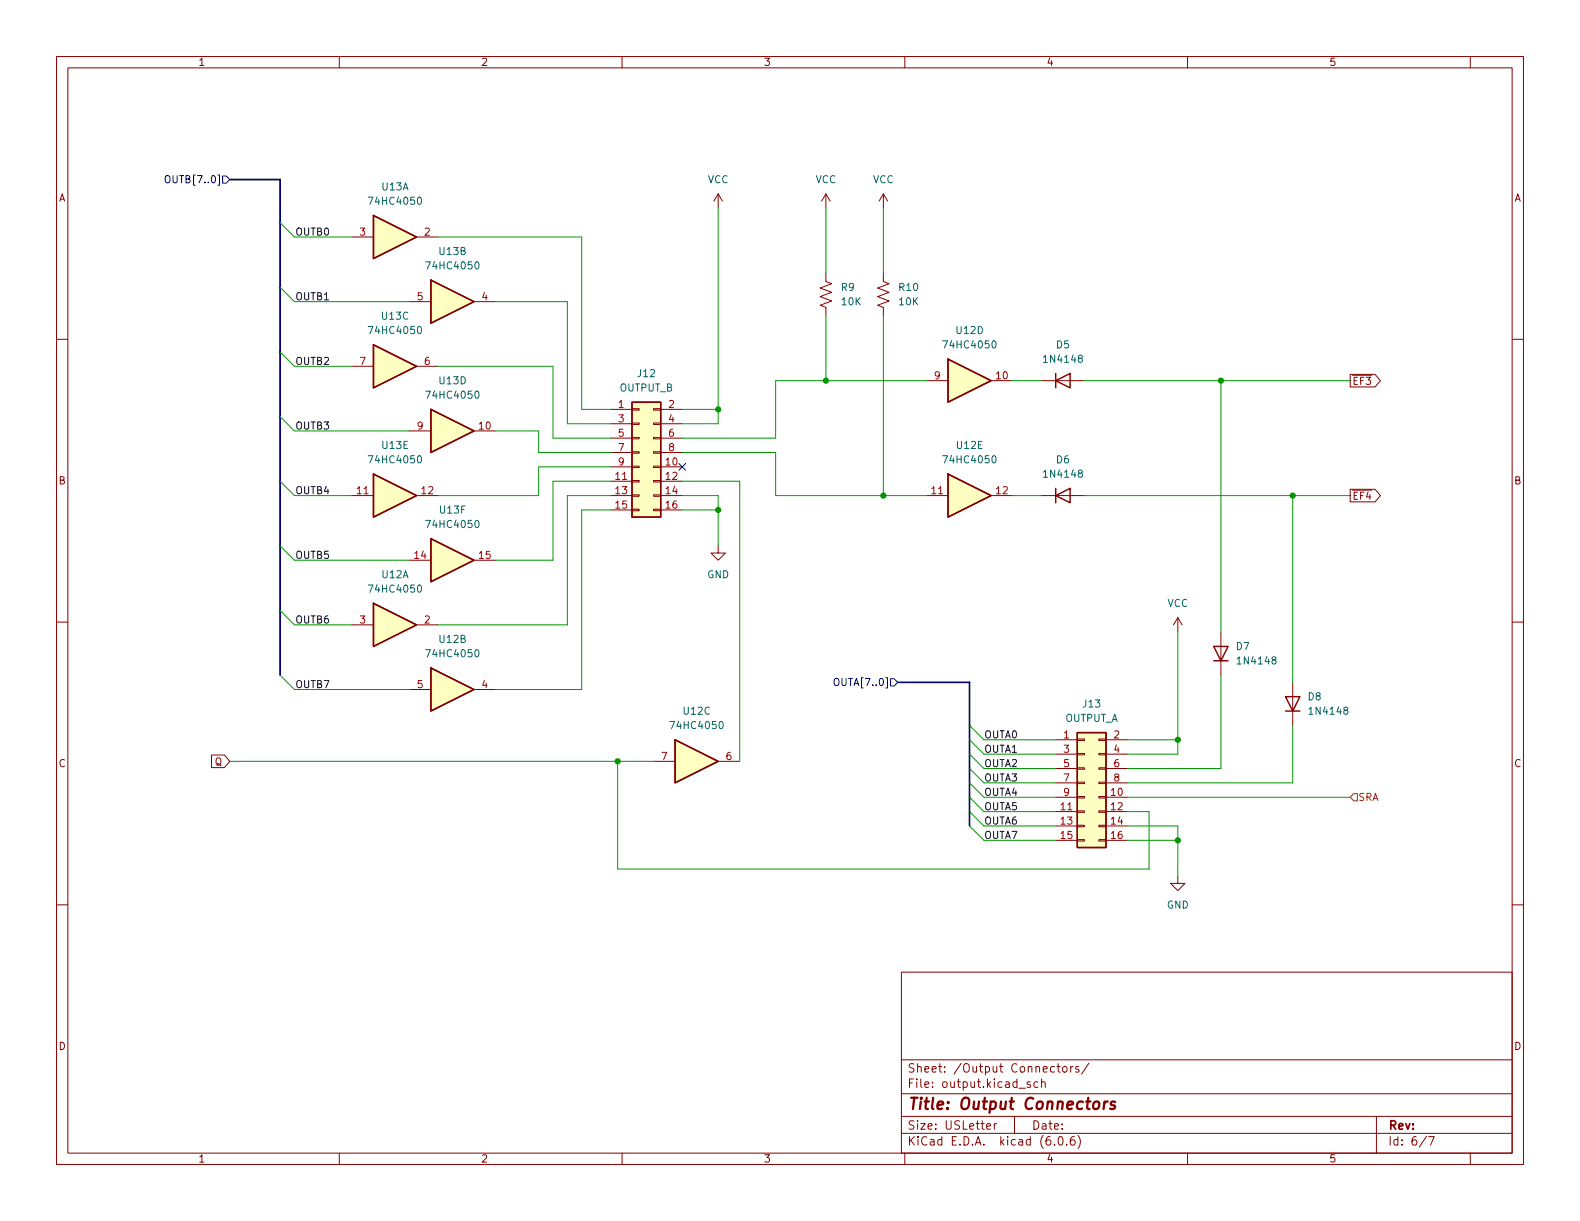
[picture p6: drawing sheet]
<svg xmlns="http://www.w3.org/2000/svg" width="279mm" height="216mm" viewBox="0 0 279 216" stroke-linecap="round" stroke-linejoin="round" font-family="sans-serif">
<g fill="none" stroke="#840000" stroke-width=".18">
<path d="M10 10h259.4v195.9h-259.4zM12 12h255.4v191.9h-255.4zM60 10v2M110 10v2M160 10v2M210 10v2M260 10v2M127 34.3l-.8 1.3M127 34.3v2.5M127 34.3l.8 1.3M146 34.3v2.5M146 34.3l-.7 1.3"/>
<path d="M146 34.3l.8 1.3M156.2 34.3l-.8 1.3M156.2 34.3v2.5M156.2 34.3l.8 1.3M10 60h2M62.2 41.9h3.8M72.4 53.3h3.8M73.7 41.9h3.8M83.8 53.3h3.8M146 48.3v1.5l1.1 .4-2.1 .7 2.1 .8-2.1 .8 2.1 .7-2.1 .8 1 .4v1.5M156.2 48.3v1.5l1 .4-2 .7 2 .8-2 .8 2 .7-2 .8 1 .4v1.5M267.4 60h2"/>
<path d="M62.2 64.8h3.8M72.4 76.2h3.8M73.7 64.8h3.8M83.8 76.2h3.8M107.9 72.4h3.9M107.9 74.9h3.9M107.9 77.5h3.9M111.8 79.9h1.2v.2h-1.2zM111.8 77.3h1.2v.3h-1.2zM111.8 74.8h1.2v.3h-1.2zM111.8 72.3h1.2v.2h-1.2zM115.6 79.9h1.2v.2h-1.2z"/>
<path d="M115.6 77.3h1.2v.3h-1.2zM115.6 74.8h1.2v.3h-1.2zM115.6 72.3h1.2v.2h-1.2zM116.8 72.4h3.8M116.8 74.9h3.8M116.8 77.5h3.8M163.8 67.3h3.8M175.3 67.3h3.8M184.1 67.3h7.7M238.8 66.2h4.4l.9 1.1-.9 1.1h-4.4zM62.2 87.6h3.8M72.4 99.1h3.8"/>
<path d="M73.7 87.6h3.8M83.8 99.1h3.8M107.9 82.6h3.9M107.9 85.1h3.9M107.9 87.6h3.9M107.9 90.2h3.9M107.9 80h3.9M111.8 90h1.2v.3h-1.2zM111.8 87.5h1.2v.3h-1.2zM111.8 85h1.2v.2h-1.2zM111.8 82.4h1.2v.3h-1.2zM115.6 90h1.2v.3h-1.2z"/>
<path d="M115.6 87.5h1.2v.3h-1.2zM115.6 85h1.2v.2h-1.2zM115.6 82.4h1.2v.3h-1.2zM116.8 82.6h3.8M116.8 85.1h3.8M116.8 87.6h3.8M116.8 90.2h3.8M116.8 80h3.8M127 96.5v1.3h1.3l-1.3 1.3-1.3-1.3h1.3M163.8 87.6h3.8M175.3 87.6h3.8M184.1 87.6h7.7"/>
<path d="M238.8 86.5h4.4l.9 1.1-.9 1.1h-4.4zM10 110h2M62.2 110.5h3.8M73.7 110.5h3.8M208.3 109.2l-.8 1.3M208.3 109.2v2.6M208.3 109.2l.7 1.3M215.9 111.8v7.6M267.4 110h2M37.4 133.5h2.3l.9 1.1-.9 1.1h-2.3zM72.4 121.9h3.8M83.8 121.9h3.8"/>
<path d="M115.6 134.6h3.8M127 134.6h3.8M186.7 130.8h3.8M186.7 133.4h3.8M186.7 135.9h3.8M186.7 138.4h3.8M190.5 138.3h1.3v.3h-1.3zM190.5 135.8h1.3v.2h-1.3zM190.5 133.2h1.3v.3h-1.3zM190.5 130.7h1.3v.2h-1.3zM194.3 138.3h1.3v.3h-1.3zM194.3 135.8h1.3v.2h-1.3z"/>
<path d="M194.3 133.2h1.3v.3h-1.3zM194.3 130.7h1.3v.2h-1.3zM195.6 130.8h3.8M195.6 133.4h3.8M195.6 135.9h3.8M195.6 138.4h3.8M228.6 120.7v7.6M10 160h2M186.7 141h3.8M186.7 143.5h3.8M186.7 146.1h3.8M186.7 148.6h3.8"/>
<path d="M190.5 148.5h1.3v.2h-1.3zM190.5 145.9h1.3v.3h-1.3zM190.5 143.4h1.3v.2h-1.3zM190.5 140.8h1.3v.3h-1.3zM194.3 148.5h1.3v.2h-1.3zM194.3 145.9h1.3v.3h-1.3zM194.3 143.4h1.3v.2h-1.3zM194.3 140.8h1.3v.3h-1.3zM195.6 141h3.8M195.6 143.5h3.8M195.6 146.1h3.8M195.6 148.6h3.8"/>
<path d="M208.3 154.9v1.3h1.2l-1.2 1.3-1.3-1.3h1.3M267.4 160h2M159.4 171.9h108v32h-108zM159.4 197.4h108M159.4 193.4h108M159.4 187.4h108M174.5 199.2l.7-.2-.1-.3h-.4l-.2 .2v.7h.6M175.8 198.7v1M176.3 198.7h-.3l-.2 .3M179.4 197.4v3M180.2 192.4h1.1M182.2 191.4l-.4-.1-.2 .2 .1 .2 .5 .2v.3h-.6"/>
<path d="M183.5 191.4l-.4-.1-.3 .3v.4l.2 .2h.5M184.2 191.4l.2-.1 .4 .1v.9M184.2 190.8v1.5M186.9 188.6h.6M187.1 188.1v1.3l.4 .2M188 188.7l.2-.1 .4 .1 .1 .6-.2 .2-.3 .1-.2-.2zM189.3 188.6v1M189.8 188.6l-.3 .1-.2 .2M190.8 188.7l-.4-.1-.2 .2 .1 .2 .5 .1v.4h-.6M192.5 188l-1.2 1.9M243.4 197.4v6.5M60 203.9v2"/>
<path d="M110 203.9v2M159.4 200.4h108M160 203.9v2M186.5 202.3v.2M187.3 201h.2a.81 .81 0 0 1 .6 .6 .81 .81 0 0 1-.3 .8l-.2 .1a.81 .81 0 0 1-.6-.6 .81 .81 0 0 1 .3-.9zM188.6 202.3v.2M190 201a.59 .59 0 0 0-.7 .6v.6l.1 .2 .4 .1 .2-.2 .1-.5-.1-.2-.5-.1-.2 .3M190.6 200.8a1.72 1.72 0 0 1 0 2.2M210 203.9v2M252.3 200.9l-1.3 1.9M252.6 201h1l-.6 1.5M260 203.9v2"/>
</g>
<path d="M193.5 195a.52 .52 0 0 1 .5-.2 .52 .52 0 0 1 .4 .4l-.1 .5a.55 .55 0 0 1-.5 .4 .55 .55 0 0 1-.5-.4zM195.3 194.8l-.2 1.3M195.9 194.8l-.4 .1-.2 .3M197.2 194.9a.49 .49 0 0 0-.8 .3l.1 .1 .6 .2 .1 .2-.1 .3-.2 .1-.6-.1" fill="none" stroke="#840000" stroke-width=".4"/>
<g fill="#ffffc2" stroke="#ffffc2" stroke-width=".18">
<path d="M76.2 118.1l7.6 3.8-7.6 3.8z"/>
<path d="M76.2 95.3l7.6 3.8-7.6 3.8z"/>
<path d="M66 106.7l7.7 3.8-7.7 3.8z"/>
<path d="M167.6 63.5l7.7 3.8-7.7 3.8z"/>
<path d="M76.2 49.5l7.6 3.8-7.6 3.9z"/>
<path d="M66 61l7.7 3.8-7.7 3.8z"/>
<path d="M111.8 71.1h5v20.3h-5z"/>
<path d="M119.4 130.8l7.6 3.8-7.6 3.8z"/>
<path d="M190.5 129.5h5.1v20.4h-5.1z"/>
<path d="M167.6 83.8l7.7 3.8-7.7 3.8z"/>
<path d="M66 38.1l7.7 3.8-7.7 3.8z"/>
<path d="M76.2 72.4l7.6 3.8-7.6 3.8z"/>
<path d="M66 83.8l7.7 3.8-7.7 3.8z"/>
</g>
<g fill="none" stroke="#840000" stroke-width=".25">
<path d="M66 38.1l7.7 3.8-7.7 3.8zM76.2 49.5l7.6 3.8-7.6 3.9zM66 61l7.7 3.8-7.7 3.8zM76.2 72.4l7.6 3.8-7.6 3.8zM111.8 71.1h5v20.3h-5zM167.6 63.5l7.7 3.8-7.7 3.8zM186.7 67.3l2.5-1.3v2.6zM186.7 66v2.6M66 83.8l7.7 3.8-7.7 3.8zM76.2 95.3l7.6 3.8-7.6 3.8zM167.6 83.8l7.7 3.8-7.7 3.8zM186.7 87.6l2.5-1.2v2.5z"/>
<path d="M186.7 86.4v2.5M66 106.7l7.7 3.8-7.7 3.8zM76.2 118.1l7.6 3.8-7.6 3.8zM214.6 114.3h2.6l-1.3 2.5zM214.6 116.8h2.6M119.4 130.8l7.6 3.8-7.6 3.8zM190.5 129.5h5.1v20.4h-5.1zM227.3 123.2h2.6l-1.3 2.5zM227.3 125.7h2.6"/>
</g>
<path d="M29.4 31.1h.1a.43 .43 0 0 1 .6 .4v.4a.42 .42 0 0 1-.5 .4 .42 .42 0 0 1-.4-.4v-.4zM39.4 31.1h.6l.6 .7-.6 .6h-.6zM120 81.9l1.3 1.3M121.3 81.9l-1.3 1.3M147.6 120.1l.2-.1a.43 .43 0 0 1 .6 .4v.4a.42 .42 0 0 1-.5 .4 .42 .42 0 0 1-.4-.4zM157.5 120h.6l.6 .7-.6 .6h-.6z" fill="none" stroke="#000084" stroke-width=".18"/>
<path d="M239.4 140.3h.6v1.3h-.6l-.6-.6z" fill="none" stroke="#725600" stroke-width=".18"/>
<path d="M40.6 31.8h8.9v87.6M158.7 120.7h12.7v25.4" fill="none" stroke="#000084" stroke-width=".3"/>
<g fill="none" stroke="#009600" stroke-width=".18">
<path d="M49.5 39.4l2.6 2.5h10.1M127 36.8v38.1h-6.4M146 36.8v11.5M156.2 36.8v11.5M49.5 50.8l2.6 2.5h20.3M77.5 41.9h25.4v30.5h5M87.6 53.3h12.7v21.6h7.6M146 55.9v11.4M156.2 55.9v31.7M49.5 73.7l2.6 2.5h20.3M49.5 62.2l2.6 2.6h10.1M77.5 64.8h20.3v12.7h10.1"/>
<path d="M87.6 76.2h7.6v3.8h12.7M120.6 72.4h6.4M163.8 67.3h-26.6v10.2h-16.6M179.1 67.3h5M191.8 67.3h47M215.9 67.3v44.5M49.5 85.1l2.6 2.5h10.1M49.5 96.5l2.6 2.6h20.3M107.9 82.6h-12.7v5h-17.7M107.9 87.6h-7.6v22.9h-22.8M107.9 90.2h-5v31.7h-15.3M107.9 85.1h-10.1v14h-10.2"/>
<path d="M120.6 80h16.6v7.6h26.6M120.6 87.6h6.4v8.9M120.6 90.2h6.4M120.6 85.1h10.2v49.5M179.1 87.6h5M191.8 87.6h47M228.6 87.6v33.1M49.5 108l2.6 2.5h10.1M49.5 119.4l2.6 2.5h20.3M208.3 111.8v21.6h-8.9M215.9 119.4v16.5h-16.5M40.6 134.6h75"/>
<path d="M109.2 134.6v19.1h94v-10.2h-3.8M171.4 133.4l2.6 2.5h12.7M171.4 138.4l2.6 2.6h12.7M171.4 135.9l2.6 2.5h12.7M171.4 130.8l2.6 2.6h12.7M171.4 128.3l2.6 2.5h12.7M199.4 130.8h8.9M228.6 128.3v10.1h-29.2M171.4 143.5l2.6 2.6h12.7M171.4 141l2.6 2.5h12.7M171.4 146.1l2.6 2.5h12.7M199.4 146.1h8.9v8.8"/>
<path d="M199.4 148.6h8.9M199.4 141h39.4"/>
</g>
<g fill="#009600" stroke="#009600" stroke-width=".18">
<circle cx="146" cy="67.3" r=".46"/>
<circle cx="109.2" cy="134.6" r=".46"/>
<circle cx="127" cy="72.4" r=".46"/>
<circle cx="156.2" cy="87.6" r=".46"/>
<circle cx="127" cy="90.2" r=".46"/>
<circle cx="208.3" cy="130.8" r=".46"/>
<circle cx="215.9" cy="67.3" r=".46"/>
<circle cx="208.3" cy="148.6" r=".46"/>
<circle cx="228.6" cy="87.6" r=".46"/>
</g>
<text font-size="2.8" fill="#840000" x="160.4" y="196.2">Title: Output Connectors</text>
<g font-size="2.1" fill="#840000">
<text x="160.4" y="189.7">Sheet: /Output Connectors/</text>
<text x="160.4" y="192.4">File: output.kicad_sch</text>
<text x="160.4" y="202.5">KiCad E.D.A. kicad (6.0.6)</text>
<text x="160.4" y="199.7">Size: USLetter</text>
<text x="182.4" y="199.7">Date:</text>
<text x="245.4" y="199.7">Rev:</text>
<text x="245.4" y="202.5">Id: 6/7</text>
</g>
<g font-size="1.8" fill="#840000">
<text x="35" y="11.6">1</text>
<text x="85" y="11.6">2</text>
<text x="135" y="11.6">3</text>
<text x="185" y="11.6">4</text>
<text x="235" y="11.6">5</text>
<text x="10.3" y="35.6">A</text>
<text x="267.7" y="35.6">A</text>
<text x="239.1" y="68">~{EF3}</text>
<text x="10.3" y="85.7">B</text>
<text x="239.1" y="88.4">~{EF4}</text>
<text x="267.7" y="85.7">B</text>
<text x="10.3" y="135.6">C</text>
<text x="38" y="135.3">Q</text>
<text x="267.7" y="135.6">C</text>
<text x="10.3" y="185.7">D</text>
<text x="267.7" y="185.7">D</text>
<text x="35" y="205.6">1</text>
<text x="85" y="205.6">2</text>
<text x="135" y="205.6">3</text>
<text x="185" y="205.6">4</text>
<text x="235" y="205.6">5</text>
</g>
<g font-size="1.8" fill="#000084">
<text x="30.1" y="32.4">OUTB[7..0]</text>
<text x="148.2" y="121.3">OUTA[7..0]</text>
</g>
<g font-size="1.8" fill="#006464">
<text x="67.6" y="33.7">U13A</text>
<text x="125.1" y="32.4">VCC</text>
<text x="144.2" y="32.4">VCC</text>
<text x="154.3" y="32.4">VCC</text>
<text x="65.6" y="36.2">74HC4050</text>
<text x="75.8" y="47.6">74HC4050</text>
<text x="77.7" y="45.1">U13B</text>
<text x="148.8" y="51.4">R9</text>
<text x="148.9" y="54">10K</text>
<text x="159.1" y="51.4">R10</text>
<text x="159.1" y="54">10K</text>
<text x="65.6" y="59.1">74HC4050</text>
<text x="67.6" y="56.5">U13C</text>
<text x="169.2" y="59.1">U12D</text>
<text x="167.2" y="61.6">74HC4050</text>
<text x="184.9" y="64.1">1N4148</text>
<text x="186.8" y="61.6">D5</text>
<text x="75.8" y="70.5">74HC4050</text>
<text x="77.7" y="67.9">U13D</text>
<text x="109.5" y="69.2">OUTPUT_B</text>
<text x="112.8" y="66.7">J12</text>
<text x="65.6" y="81.9">74HC4050</text>
<text x="67.6" y="79.4">U13E</text>
<text x="167.2" y="81.9">74HC4050</text>
<text x="169.2" y="79.4">U12E</text>
<text x="186.8" y="81.9">D6</text>
<text x="184.9" y="84.5">1N4148</text>
<text x="75.8" y="93.3">74HC4050</text>
<text x="77.8" y="90.8">U13F</text>
<text x="65.6" y="104.8">74HC4050</text>
<text x="67.6" y="102.2">U12A</text>
<text x="125" y="102.2">GND</text>
<text x="206.4" y="107.3">VCC</text>
<text x="77.7" y="113.7">U12B</text>
<text x="75.8" y="116.2">74HC4050</text>
<text x="218.6" y="114.9">D7</text>
<text x="219.1" y="117.5">1N4148</text>
<text x="191.6" y="125.1">J13</text>
<text x="231.3" y="123.8">D8</text>
<text x="119" y="128.9">74HC4050</text>
<text x="120.9" y="126.4">U12C</text>
<text x="188.3" y="127.6">OUTPUT_A</text>
<text x="231.8" y="126.4">1N4148</text>
<text x="206.3" y="160.7">GND</text>
</g>
<g font-size="1.8" fill="#0f0f0f">
<text x="52.4" y="41.6">OUTB0</text>
<text x="52.4" y="53.1">OUTB1</text>
<text x="52.4" y="64.5">OUTB2</text>
<text x="52.4" y="75.9">OUTB3</text>
<text x="52.4" y="87.4">OUTB4</text>
<text x="52.4" y="98.8">OUTB5</text>
<text x="52.4" y="110.2">OUTB6</text>
<text x="52.4" y="121.7">OUTB7</text>
<text x="174" y="130.5">OUTA0</text>
<text x="174" y="133.1">OUTA1</text>
<text x="174" y="135.6">OUTA2</text>
<text x="174" y="140.7">OUTA4</text>
<text x="174" y="143.2">OUTA5</text>
<text x="174" y="138.2">OUTA3</text>
<text x="174" y="145.8">OUTA6</text>
<text x="174" y="148.3">OUTA7</text>
</g>
<g font-size="1.8" fill="#a90000">
<text x="63.6" y="41.7">3</text>
<text x="75.1" y="41.7">2</text>
<text x="73.8" y="53.1">5</text>
<text x="85.2" y="53.1">4</text>
<text x="63.6" y="64.5">7</text>
<text x="75.1" y="64.5">6</text>
<text x="165.2" y="67.1">9</text>
<text x="176.2" y="67.1">10</text>
<text x="73.8" y="75.9">9</text>
<text x="84.7" y="75.9">10</text>
<text x="109.4" y="72.1">1</text>
<text x="109.4" y="74.7">3</text>
<text x="109.4" y="77.2">5</text>
<text x="118.3" y="72.1">2</text>
<text x="118.3" y="74.7">4</text>
<text x="118.3" y="77.2">6</text>
<text x="109.4" y="79.8">7</text>
<text x="109.4" y="82.3">9</text>
<text x="117.8" y="82.3">10</text>
<text x="118.3" y="79.8">8</text>
<text x="63.2" y="87.4">11</text>
<text x="74.6" y="87.4">12</text>
<text x="108.9" y="84.8">11</text>
<text x="108.9" y="87.4">13</text>
<text x="108.9" y="89.9">15</text>
<text x="117.8" y="84.8">12</text>
<text x="117.8" y="87.4">14</text>
<text x="117.8" y="89.9">16</text>
<text x="164.8" y="87.4">11</text>
<text x="176.2" y="87.4">12</text>
<text x="73.3" y="98.8">14</text>
<text x="84.7" y="98.8">15</text>
<text x="63.6" y="110.2">3</text>
<text x="75.1" y="110.2">2</text>
<text x="73.8" y="121.7">5</text>
<text x="85.2" y="121.7">4</text>
<text x="188.1" y="130.6">1</text>
<text x="197" y="130.6">2</text>
<text x="117" y="134.4">7</text>
<text x="128.4" y="134.4">6</text>
<text x="188.1" y="133.1">3</text>
<text x="188.1" y="135.6">5</text>
<text x="197" y="133.1">4</text>
<text x="197" y="135.6">6</text>
<text x="187.6" y="143.3">11</text>
<text x="188.1" y="138.2">7</text>
<text x="188.1" y="140.7">9</text>
<text x="196.5" y="140.7">10</text>
<text x="196.5" y="143.3">12</text>
<text x="197" y="138.2">8</text>
<text x="187.6" y="145.8">13</text>
<text x="187.6" y="148.3">15</text>
<text x="196.5" y="145.8">14</text>
<text x="196.5" y="148.3">16</text>
</g>
<text font-size="1.8" fill="#725600" x="240.1" y="141.6">SRA</text>
</svg>
